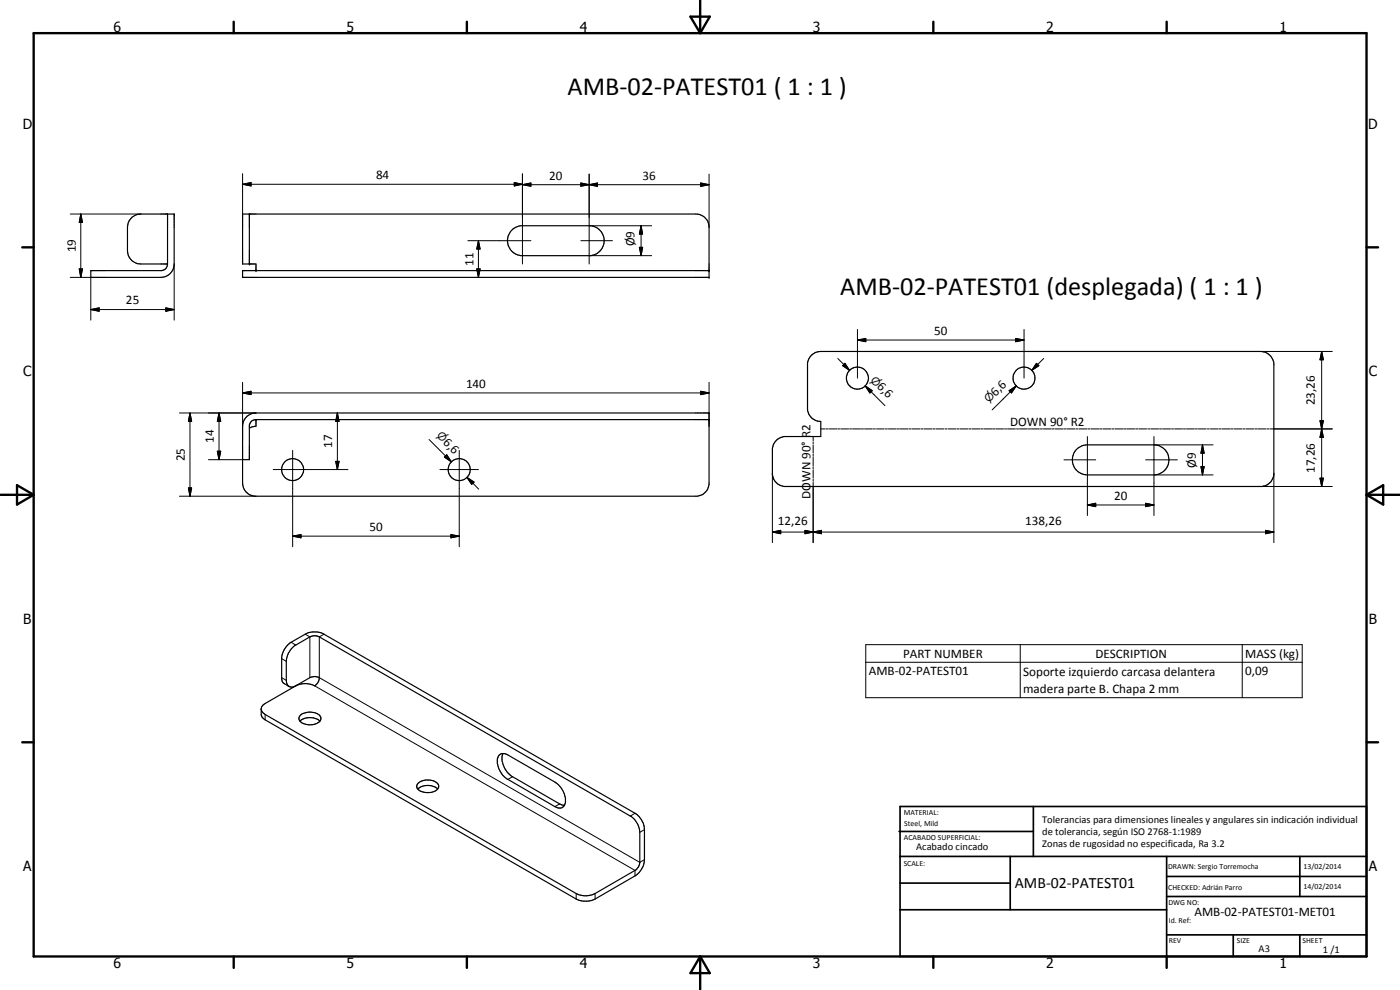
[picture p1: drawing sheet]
<svg xmlns="http://www.w3.org/2000/svg" width="420mm" height="297mm" viewBox="0 0 420 297" stroke-linecap="round" stroke-linejoin="round" font-family="sans-serif">
<g fill="none" stroke="#000" stroke-width=".35">
<path d="M39.6 65.2l1.2-.7 1.5-.3h10v15a4 4 0 0 1-4 4h-21v-2h21.3a1.97 1.97 0 0 0 1.7-2h-8a4 4 0 0 1-4-4v-7.5l.4-1.4zM50.3 64.2v15M74.8 64.2v15M153.9 68.7l1.4-.7 1-.3h21a4.5 4.5 0 0 1 4 4.5 4.5 4.5 0 0 1-4 4.5h-21a4.5 4.5 0 0 1-3.8-3.2 4.5 4.5 0 0 1 1.4-4.8zM76.8 81.2v-2h-4v-15h136a3.9 3.9 0 0 1 4 3.5v15.5h-140v-2h140M243.3 106.8l1.6-1.1 1.4-.2h132a4.1 4.1 0 0 1 4 3.5v33.5a4 4 0 0 1-3.5 3.5h-143.5a4.1 4.1 0 0 1-3.5-3.5v-8a4.2 4.2 0 0 1 3.5-3.5h11v-4.6a4 4 0 0 1-4-3.5v-13.9l.5-1.4zM74.2 124.9l1.2-.7 1.4-.3h136v21.5a4.1 4.1 0 0 1-3.5 3.5h-132.9a4 4 0 0 1-3.6-4v-17l.3-1.4zM76.8 125.9a1.98 1.98 0 0 0-2 1.7v10.3h-2M76.8 125.9v2l-2 .5M76.8 125.9h136M323 134.9l1.8-1.2 1.5-.2h20a4.5 4.5 0 0 1 4.5 4.5 4.5 4.5 0 0 1-4.5 4.5h-20a4.5 4.5 0 0 1-4.1-2.7 4.5 4.5 0 0 1 .8-4.9zM86.8 206l-1.6-1-.5-.7-.2-7.1a6.5 6.5 0 0 1 2.9-4.5l4.2-2.4a5.9 5.9 0 0 1 5.6 0l93.4 53.7a6.3 6.3 0 0 1 2.8 4.9v9a6.3 6.3 0 0 1-2.8 4.9l-12 6.9a6.3 6.3 0 0 1-5.7 0l-93.3-53.7-1.1-1.1a4.6 4.6 0 0 1 .1-2.9l1-.9 13.4-7.8a3.1 3.1 0 0 1 2.8 0 2.85 2.85 0 0 1-1.4 2.5 7 7 0 0 0-6.6 .4 1.67 1.67 0 0 1-1.9-2.1v-5.7a6.2 6.2 0 0 1 2.9-4.9l4.2-2.4a3.1 3.1 0 0 1 2.8 0l93.4 53.8a6.2 6.2 0 0 1 2.8 4.8v9a3 3 0 0 1-1.4 2.5l-12 6.9a6.2 6.2 0 0 1-5.7 0l-93.3-53.7-1-1-.2-.5"/>
<path d="M90 216.4a4.6 4.6 0 0 1 6 0M90.2 214.5a4.7 4.7 0 0 1 5.8 .3 1.51 1.51 0 0 1-1 2.3 4.3 4.3 0 0 1-5.2-1.1 1.37 1.37 0 0 1 .4-1.5zM125.4 235.1a4.5 4.5 0 0 1 6.1 .3l.1 .2a2.71 2.71 0 0 1-3.3 2.2 2.77 2.77 0 0 1-3.3-2zM125.4 236.7a4.7 4.7 0 0 1 5.9 0M149.8 226.5a2.15 2.15 0 0 1 2.6 0l14.1 8.2a6.6 6.6 0 0 1 3.1 6.5 1.83 1.83 0 0 1-3.1 .8l-14.1-8.2a6.5 6.5 0 0 1-3-6.4zM151 226.1a6 6 0 0 0 1.8 6.1l.6 .6 14.6 8.4 1.4 .4"/>
<circle cx="257.3" cy="113.5" r="3.3"/>
<circle cx="307.3" cy="113.4" r="3.3"/>
<circle cx="87.8" cy="140.9" r="3.3"/>
<circle cx="137.8" cy="140.9" r="3.3"/>
</g>
<g fill="#000">
<circle cx="74.8" cy="64.2" r=".18"/>
<circle cx="74.8" cy="79.2" r=".18"/>
<circle cx="76.8" cy="81.2" r=".18"/>
<circle cx="212.8" cy="81.2" r=".18"/>
<circle cx="212.8" cy="83.2" r=".18"/>
<circle cx="212.8" cy="125.9" r=".18"/>
<circle cx="212.8" cy="123.9" r=".18"/>
</g>
<g fill="none" stroke="#000" stroke-width=".3">
<path d="M72.8 55.3l2.5-.5v1zM72.8 55.3h84M72.8 52.1v12.1M154.3 54.8l2.5 .5-2.5 .5zM156.8 55.4l2.5-.5v1zM156.8 52.1v27.1M156.8 55.4h56M174.3 54.9l2.5 .5-2.5 .5zM174.3 54.9v1l5-1v1zM176.8 55.4l2.5-.5v1zM176.8 52.2v27M210.3 54.9l2.5 .5-2.5 .5z"/>
<path d="M212.8 52.2v16M21.1 64.2h21.2M24.2 64.2l.6 2.5h-1zM24.2 64.2v19M52.3 79.2v16.9M140.4 72.2h18.9M143.6 72.2l.5 2.5h-1zM143.6 72.2v11M174.3 72.2h9.5M176.9 67.7h18.7M176.9 76.7h18.7M191.9 74.2h1l-.5 2.5z"/>
<path d="M192.4 67.7l.5 2.5h-1zM192.4 67.7v9M21.1 83.2h6.2v12.9M23.8 80.7h1l-.6 2.5zM27.3 92.9l2.4-.5v1zM27.3 92.9h25M49.8 92.4l2.5 .5-2.5 .5zM143.1 80.7h1l-.5 2.5zM257.3 98.8v14.7M307.3 98.8v14.7M72.8 117.9l2.5-.5v1zM72.8 114.7v17.2"/>
<path d="M72.8 117.9h140M210.3 117.4l2.5 .5-2.5 .5zM212.8 114.7v13.2M251.4 107.6l3.6 3.5M253.6 109l1.4 2.1-2.1-1.4zM257.3 102l2.5-.4v.9zM257.3 102h50M259.7 115.8l2.1 1.4-.7 .7zM259.7 115.8l5.9 5.9M302.8 117.2l2.2-1.4-1.4 2.1zM304.8 101.6l2.5 .4-2.5 .5zM305 115.8l-7.2 7.2"/>
<path d="M311.1 109l.7 .7-2.1 1.4zM313.2 107.6l-3.5 3.5M378.3 105.5h21.5M396.7 105.5l.5 2.4h-1.1zM396.7 105.5v40.5M53.8 123.9h23M57 123.9l.5 2.5h-1zM57 123.9v25M62.6 137.9h10.2M65.2 135.4h1l-.5 2.5zM65.7 123.9l.5 2.5h-1zM65.7 123.9v14"/>
<path d="M87.8 135.1v28.9M100.7 138.4h1.1l-.6 2.5zM101.2 123.9l.6 2.5h-1.1zM101.2 123.9v17M128.8 131.9l6.7 6.7M133.7 136.8l1.8 1.8M134.1 136.4l1.4 2.2-2.1-1.4zM137.8 135.1v28.9M244 131v1.2M244 132.5v.6M244 133.5v2.5M244 136.3v.6"/>
<path d="M244 137.2v2.5M246.3 128.7h1.2M247.8 128.7h.6M248.7 128.7h2.4M251.4 128.7h.6M252.3 128.7h2.4M255 128.7h.6M255.9 128.7h2.4M258.5 128.7h.7M259.4 128.7h2.4M262.1 128.7h.6M263 128.7h2.4"/>
<path d="M265.7 128.7h.6M266.6 128.7h2.4M269.3 128.7h.6M270.2 128.7h2.4M272.9 128.7h.6M273.8 128.7h2.3M276.4 128.7h.6M277.3 128.7h2.4M280 128.7h.6M280.9 128.7h2.4M283.6 128.7h.6M284.5 128.7h2.4"/>
<path d="M287.2 128.7h.6M288.1 128.7h2.4M290.8 128.7h.6M291.7 128.7h2.3M294.3 128.7h.6M295.2 128.7h2.4M297.9 128.7h.6M298.8 128.7h2.4M301.5 128.7h.6M302.4 128.7h2.3M305.1 128.7h.6M306 128.7h2.3"/>
<path d="M308.6 128.7h.7M309.5 128.7h2.4M312.2 128.7h.6M313.1 128.7h2.4M315.8 128.7h.6M316.7 128.7h2.4M319.3 138h9.5M319.4 128.7h.6M320.3 128.7h2.4M323 128.7h.5M323.9 128.7h2.4M326.3 131v23.7"/>
<path d="M326.5 128.7h.6M327.4 128.7h2.4M330.1 128.7h.6M331 128.7h2.4M333.7 128.7h.6M334.6 128.7h2.4M337.3 128.7h.6M338.1 128.7h2.5M340.9 128.7h.5M341.7 128.7h2.4M343.8 138h9.5M344.5 128.7h.5"/>
<path d="M345.3 128.7h2.4M346.3 131v23.7M346.4 133.5h17.7M348 128.7h.6M348.9 128.7h2.4M351.6 128.7h.6M352.5 128.7h2.4M355.2 128.7h.6M356.1 128.7h2.4M358.8 128.7h.6M359.7 128.7h2.3M360.4 140h1l-.5 2.5z"/>
<path d="M360.9 133.5l.5 2.5h-1zM360.9 133.5v9M362.4 128.7h.5M363.3 128.7h2.3M365.9 128.7h.6M366.8 128.7h2.4M369.5 128.7h.6M370.4 128.7h2.4M373.1 128.7h.6M374 128.7h2.3M376.6 128.7h.7M377.5 128.7h2.4"/>
<path d="M380.2 128.7h.6M381.1 128.7h18.7M396.1 126.2h1.1l-.5 2.5zM396.7 128.7l.5 2.5h-1.1zM53.8 148.9h23M56.5 146.4h1l-.5 2.5zM82 140.9h22.4M132 140.9h11.6M140.2 143.3l2.1 1.4-.7 .6zM140.2 143.3l3.5 3.5M231.8 159.6l2.5-.5v1zM231.8 159.6h150.5"/>
<path d="M231.8 142v20.8M241.6 159.1l2.4 .5-2.4 .5zM244 159.6l2.5-.5v1zM244 140v.7M244 141v2.5M244 143.8v.6M244 144.7v18.1M326.3 151.5l2.5-.5v1zM326.3 151.5h20M343.8 151l2.5 .5-2.5 .5zM346.4 142.5h17.7M378.3 146h21.5"/>
<path d="M379.8 159.1l2.5 .5-2.5 .5zM382.3 142v20.8M396.1 143.5h1.1l-.5 2.5zM87.8 160.9l2.5-.5v1zM87.8 160.9h50M135.3 160.4l2.5 .5-2.5 .5zM84.5 197.6l1.4 .8M87.4 192.7l1.4 .8M91.6 190.3l1.4 .8v12.2M97.2 190.3l-1.4 .8v12.2l96.2 55.4 1.4-.8M259.8 193.4h131v15.9h-131zM259.8 198.7h131"/>
<path d="M306.2 193.4v15.9M372.8 193.4v15.9M79.6 214.4v1.6M84.5 203.3l1.4 .8M94.4 205.8l96.2 55.4v1.6M153.8 233l-1.4 .8M168 241.2l-1.5 .8M190.6 244l-1.4 .9M193.4 248.9l-1.4 .8M172.9 268.1v1.6M178.6 268.1v1.6"/>
</g>
<g fill="none" stroke="#000" stroke-width=".71">
<path d="M10.1 9.9h400v277.1h-400zM70.1 6.5v3.4M140.1 6.5v3.4M207.2 5h5.8l-2.9 4.9zM210.1 0v9.9M280.1 6.5v3.4M350.1 6.5v3.4M6.7 74.2h3.4M410.1 74.2h3.5M.1 148.5h10M5.1 145.6l5 2.9-5 2.9zM410.1 148.5h10"/>
<path d="M410.1 148.5l5-2.9v5.8zM6.7 222.7h3.4M410.1 222.7h3.5M70.1 287v3.4M140.1 287v3.4M210.1 287v10M210.1 287l2.9 5h-5.8zM280.1 287v3.4M350.1 287v3.4"/>
</g>
<g fill="none" stroke="#000" stroke-width=".51">
<path d="M269.8 249.5h40.3M270.1 242h140v45h-140zM270.1 257h140M303.2 257v16M310.1 242v15M350.1 257v30M390.1 257v12M270.1 265h33.1M270.1 273h80M350.1 269h60M350.1 263h60M350.1 280.5h60"/>
<path d="M370.1 280.5v6.5M390.1 280.5v6.5"/>
</g>
<g fill="#000">
<path d="M72.8 55.3l2.5-.5v1zM154.3 54.8l2.5 .5-2.5 .5zM156.8 55.4l2.5-.5v1zM174.3 54.9l2.5 .5-2.5 .5zM176.8 55.4l2.5-.5v1zM210.3 54.9l2.5 .5-2.5 .5zM24.2 64.2l.6 2.5h-1zM143.6 72.2l.5 2.5h-1zM191.9 74.2h1l-.5 2.5zM192.4 67.7l.5 2.5h-1zM23.8 80.7h1l-.6 2.5zM27.3 92.9l2.4-.5v1z"/>
<path d="M49.8 92.4l2.5 .5-2.5 .5zM143.1 80.7h1l-.5 2.5zM72.8 117.9l2.5-.5v1zM210.3 117.4l2.5 .5-2.5 .5zM253.6 109l1.4 2.1-2.1-1.4zM257.3 102l2.5-.4v.9zM259.7 115.8l2.1 1.4-.7 .7zM302.8 117.2l2.2-1.4-1.4 2.1zM304.8 101.6l2.5 .4-2.5 .5zM311.1 109l.7 .7-2.1 1.4zM396.7 105.5l.5 2.4h-1.1zM57 123.9l.5 2.5h-1z"/>
<path d="M65.2 135.4h1l-.5 2.5zM65.7 123.9l.5 2.5h-1zM100.7 138.4h1.1l-.6 2.5zM101.2 123.9l.6 2.5h-1.1zM134.1 136.4l1.4 2.2-2.1-1.4zM360.4 140h1l-.5 2.5zM360.9 133.5l.5 2.5h-1zM396.1 126.2h1.1l-.5 2.5zM396.7 128.7l.5 2.5h-1.1zM56.5 146.4h1l-.5 2.5zM140.2 143.3l2.1 1.4-.7 .6zM231.8 159.6l2.5-.5v1z"/>
<path d="M244 159.6l2.5-.5v1zM326.3 151.5l2.5-.5v1zM343.8 151l2.5 .5-2.5 .5zM396.1 143.5h1.1l-.5 2.5zM87.8 160.9l2.5-.5v1zM135.3 160.4l2.5 .5-2.5 .5zM241.6 159.1l2.4 .5-2.4 .5zM379.8 159.1l2.5 .5-2.5 .5z"/>
</g>
<g font-size="7.9">
<text x="170.3" y="28.5">AMB-02-PATEST01 ( 1 : 1 )</text>
<text x="252.1" y="88.4">AMB-02-PATEST01 (desplegada) ( 1 : 1 )</text>
</g>
<text font-size="4.7" x="304.6" y="266.5">AMB-02-PATEST01</text>
<g font-size="4.2">
<text x="34" y="9.6">6</text>
<text x="104" y="9.6">5</text>
<text x="174" y="9.6">4</text>
<text x="244" y="9.6">3</text>
<text x="314" y="9.6">2</text>
<text x="384" y="9.6">1</text>
<text x="6.8" y="38.7">D</text>
<text x="410.6" y="38.7">D</text>
<text x="7" y="112.9">C</text>
<text x="410.8" y="112.9">C</text>
<text x="7" y="187.1">B</text>
<text x="410.8" y="187.1">B</text>
<text x="7" y="261.4">A</text>
<text x="410.8" y="261.4">A</text>
<text x="34" y="290.4">6</text>
<text x="104" y="290.4">5</text>
<text x="174" y="290.4">4</text>
<text x="244" y="290.4">3</text>
<text x="314" y="290.4">2</text>
<text x="384" y="290.4">1</text>
</g>
<g font-size="3.9">
<text x="112.8" y="53.8">84</text>
<text x="164.8" y="53.9">20</text>
<text x="192.9" y="53.9">36</text>
<text x="22.7" y="75.7" transform="rotate(-90 22.7 75.7)">19</text>
<text x="190.4" y="73.9" transform="rotate(-90 190.4 73.9)">Ø9</text>
<text x="142.1" y="79.7" transform="rotate(-90 142.1 79.7)">11</text>
<text x="37.8" y="91.4">25</text>
<text x="280.3" y="100.5">50</text>
<text x="139.9" y="116.4">140</text>
<text x="263" y="116.2" transform="rotate(45 263 116.2)">6,6</text>
<text x="298.8" y="119" transform="rotate(-45 298.8 119)">6,6</text>
<text x="394.6" y="121.6" transform="rotate(-90 394.6 121.6)">23,26</text>
<text x="303.1" y="127.9">DOWN 90° R2</text>
<text x="64.2" y="132.9" transform="rotate(-90 64.2 132.9)">14</text>
<text x="99.7" y="134.4" transform="rotate(-90 99.7 134.4)">17</text>
<text x="132.8" y="132.9" transform="rotate(45 132.8 132.9)">6,6</text>
<text x="55.5" y="138.4" transform="rotate(-90 55.5 138.4)">25</text>
<text x="358.9" y="140.3" transform="rotate(-90 358.9 140.3)">Ø9</text>
<text x="394.6" y="141.9" transform="rotate(-90 394.6 141.9)">17,26</text>
<text x="243.3" y="149.6" transform="rotate(-90 243.3 149.6)">DOWN 90° R2</text>
<text x="334.3" y="149.9">20</text>
<text x="110.9" y="159.3">50</text>
<text x="233.5" y="157.6">12,26</text>
<text x="307.7" y="157.6">138,26</text>
<text x="271" y="197.3">PART NUMBER</text>
<text x="328.7" y="197.4">DESCRIPTION</text>
<text x="373.7" y="197.4">MASS (kg)</text>
<text x="260.7" y="202.6">AMB-02-PATEST01</text>
<text x="307.1" y="202.7">Soporte izquierdo carcasa delantera</text>
<text x="373.7" y="202.6">0,09</text>
<text x="307.1" y="208">madera parte B. Chapa 2 mm</text>
<text x="358.5" y="275">AMB-02-PATEST01-MET01</text>
</g>
<g font-size="3.3">
<text x="261.1" y="114.2" transform="rotate(45 261.1 114.2)">n</text>
<text x="296.8" y="121" transform="rotate(-45 296.8 121)">n</text>
<text x="130.9" y="130.9" transform="rotate(45 130.9 130.9)">n</text>
</g>
<g font-size="3.1">
<text x="312.7" y="246.8">Tolerancias para dimensiones lineales y angulares sin indicación individual</text>
<text x="312.7" y="250.4">de tolerancia, según ISO 2768-1:1989</text>
<text x="274.9" y="255">Acabado cincado</text>
<text x="312.7" y="254">Zonas de rugosidad no especificada, Ra 3.2</text>
<text x="377.7" y="285.6">A3</text>
<text x="397" y="285.9">1 /1</text>
</g>
<g font-size="2.4">
<text x="271.2" y="244.4">MATERIAL:</text>
<text x="271.3" y="252">ACABADO SUPERFICIAL:</text>
<text x="271.4" y="247.9">Steel, Mild</text>
<text x="271.2" y="259.7">SCALE:</text>
<text x="350.6" y="260.8">DRAWN: Sergio Torremocha</text>
<text x="391.2" y="260.6">13/02/2014</text>
<text x="350.6" y="267.1">CHECKED: Adrián Parro</text>
<text x="391.2" y="266.7">14/02/2014</text>
<text x="350.6" y="271.4">DWG NO:</text>
<text x="350.8" y="276.9">Id. Ref:</text>
<text x="350.8" y="282.8">REV</text>
<text x="371.2" y="282.9">SIZE</text>
<text x="390.9" y="282.9">SHEET</text>
</g>
</svg>
